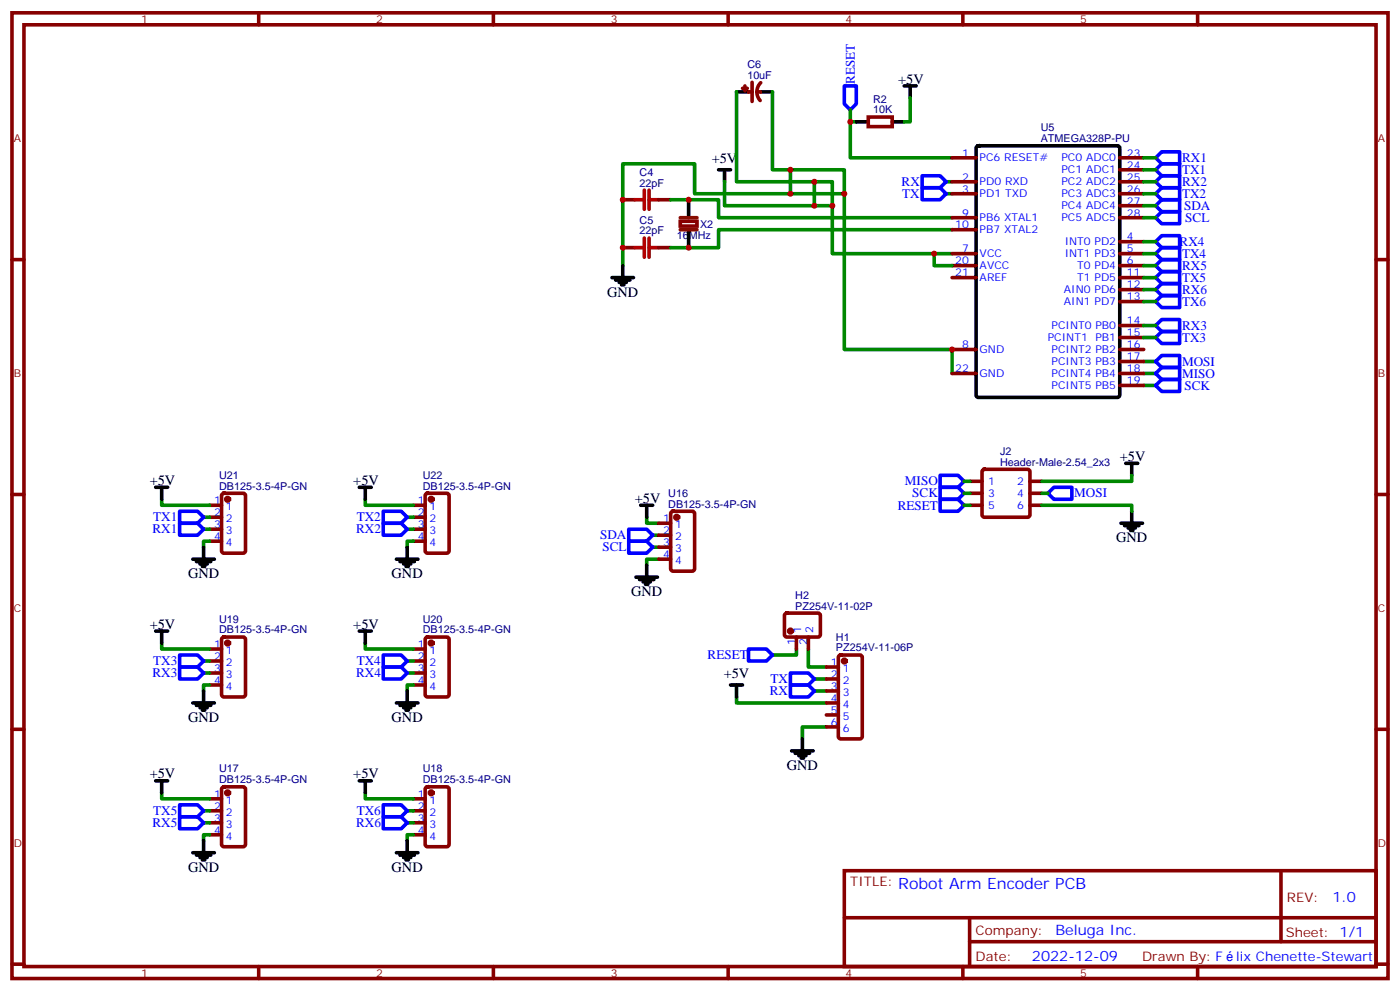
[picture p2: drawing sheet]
<svg xmlns="http://www.w3.org/2000/svg" width="412mm" height="292mm" viewBox="0 0 412 292" stroke-linecap="round" stroke-linejoin="round" font-family="sans-serif">
<g fill="none" stroke="#870000" stroke-width="1.1">
<path d="M3.5 3.8h405.4v284.3h-405.4zM7.1 7.3h398.2v277.3h-398.2zM76.2 3.8v3.5M145.3 3.8v3.5M214.5 3.8v3.5M283.6 3.8v3.5M352.8 3.8v3.5M218.7 26h1.4M219.4 25.3v1.4M220.5 27.1h1M221.5 24.2v5.7M223 27.1h1"/>
<path d="M224.1 24.4a3.8 3.8 0 0 0-.2 5.2M255.8 34.5h7v2.8h-7zM183.4 58.8h3.6M194 58.8h3.6M280.5 46.5h7M280.5 53.5h7M280.5 57h7M329.8 46.5h7.1M329.8 53.5h7.1M329.8 57h7.1M329.8 50h7.1M3.5 76.4h3.6"/>
<path d="M183.4 72.9h3.6M194 72.9h3.6M200.4 65.2h4.9v1.4h-4.9zM280.5 74.7h7M280.5 78.2h7M280.5 64.1h7M280.5 67.6h7M329.8 71.2h7.1M329.8 74.7h7.1M329.8 78.2h7.1M329.8 64.1h7.1M329.8 60.6h7.1"/>
<path d="M405.3 76.4h3.6M280.5 81.7h7M329.8 81.7h7.1M329.8 85.3h7.1M329.8 88.8h7.1M329.8 95.8h7.1M329.8 99.4h7.1M280.5 102.9h7M280.5 110h7M329.8 102.9h7.1M329.8 106.4h7.1M329.8 110h7.1"/>
<path d="M329.8 113.5h7.1M289.5 138.4l.5-.2h12.7l.5 .2 .2 .5v12.7l-.2 .5-.5 .2h-12.7l-.5-.2-.2-.5v-12.7zM3.5 145.6h3.6M61.7 148.8h3.6M61.7 152.3h3.6M61.7 155.8h3.6M61.7 159.3h3.6M65.5 145.4l.5-.2h5.6l.7 .5v16.5l-.4 .6-5.9 .1-.7-.5v-16.5zM121.7 148.8h3.5M121.7 152.3h3.5M121.7 155.8h3.5M121.7 159.3h3.5"/>
<path d="M125.5 145.4l.4-.2h5.7l.6 .5 .1 16.5-.5 .6-5.9 .1-.6-.5-.1-16.5zM194 154.1h3.6M194 157.6h3.6M197.8 150.7l.5-.2h5.6l.7 .5v16.5l-.5 .6-5.8 .1-.7-.5v-16.5zM285.8 148.8h3.5M285.8 141.7h3.5M285.8 145.2h3.5M303.4 148.8h3.5M303.4 141.7h3.5M303.4 145.2h3.5M405.3 145.6h3.6M194 161.1h3.6"/>
<path d="M194 164.6h3.6M61.7 191.1h3.6M61.7 194.6h3.6M61.7 198.2h3.6M65.5 187.8l.5-.2h5.6l.7 .4v16.5l-.4 .7h-5.9l-.7-.5v-16.4zM121.7 191.1h3.5M121.7 194.6h3.5M121.7 198.2h3.5M125.5 187.8l.4-.2h5.7l.6 .4 .1 16.5-.5 .7h-5.9l-.6-.5-.1-16.4zM231.3 180.7l.5-.2 9.4 .1 .5 .6-.1 5.9-.7 .5-9.4-.1-.4-.6v-5.7zM234.6 187.6v3.5M238.1 187.6v3.5"/>
<path d="M243.4 196.4h3.5M243.4 199.9h3.5M247.2 193.1l.4-.2h5.7l.6 .4 .1 23.6-.5 .6-5.9 .1-.6-.5-.1-23.5zM3.5 214.7h3.6M61.7 201.7h3.6M121.7 201.7h3.5M243.4 203.4h3.5M243.4 207h3.5M243.4 210.5h3.5M243.4 214h3.5M405.3 214.7h3.6M61.7 235.2h3.6"/>
<path d="M61.7 238.7h3.6M65.5 231.9l.5-.2h5.6l.7 .4v16.5l-.4 .7h-5.9l-.7-.5v-16.4zM121.7 235.2h3.5M121.7 238.7h3.5M125.5 231.9l.4-.2h5.7l.6 .4 .1 16.5-.5 .7h-5.9l-.6-.5-.1-16.4zM61.7 242.3h3.6M61.7 245.8h3.6M121.7 242.3h3.5M121.7 245.8h3.5M248.7 256.4h156.6v28.2h-156.6zM377.3 256.4v20.9M248.7 270.2h156.5"/>
<path d="M285.6 277.3h119.6M285.6 270.2v14.1M3.5 283.9h3.6M76.2 284.6v3.5M145.3 284.6v3.5M214.5 284.6v3.5M283.6 284.6v3.5M352.8 284.6v3.5M405.3 283.9h3.6"/>
</g>
<g fill="none" stroke="#008700" stroke-width="1.1">
<path d="M217 27.1v26.4h28.2v7.1M227.5 27.1v22.9h21.2v52.9h31.8v7.1M250.5 32.3v14.2h30M250.5 35.9h1.7M268.1 28.8v7.1h-1.8M197.6 58.8h14.1v5.3h68.8M213.4 53.5v7.1h31.8v14.1h35.3M232.8 50v7M239.9 53.5v7.1M248.7 57h-44.1v-8.8h-21.2v30M278.7 57h1.8M278.7 53.5h1.8"/>
<path d="M336.9 57h3.5M336.9 53.5h3.5M336.9 46.5h3.5M336.9 50h3.5M275.2 74.7v3.5h5.3M280.5 67.6h-68.8v5.3h-14.1M336.9 74.7h3.5M336.9 71.2h3.5M336.9 78.2h3.5M336.9 60.6h3.5M336.9 64.1h3.5M336.9 81.7h3.5"/>
<path d="M336.9 88.8h3.5M336.9 85.3h3.5M336.9 95.8h3.5M336.9 99.4h3.5M336.9 113.5h3.5M336.9 106.4h3.5M336.9 110h3.5M333.4 139.9v1.8h-26.5M47.6 147v1.8h14.1M60 152.3h1.7M60 155.8h1.7M61.7 159.3h-1.7v1.8"/>
<path d="M107.6 147v1.8h14.1M119.9 152.3h1.8M119.9 155.8h1.8M121.7 159.3h-1.8v1.8M190.5 152.3v1.8h3.5M192.3 157.6h1.7M284 145.2h1.8M284 141.7h1.8M284 148.8h1.8M306.9 148.8h26.5v1.7M306.9 145.2h1.8M192.3 161.1h1.7"/>
<path d="M194 164.6h-3.5v1.8M47.6 189.3v1.8h14.1M60 194.6h1.7M60 198.2h1.7M107.6 189.3v1.8h14.1M119.9 194.6h1.8M119.9 198.2h1.8M234.6 191.1v1.8h-7.1M238.1 191.1v5.3h5.3M239.9 199.9h3.5M61.7 201.7h-1.7v1.7M121.7 201.7h-1.8v1.7"/>
<path d="M217 205.2v1.8h26.4M239.9 203.4h3.5M243.4 214h-7v3.6M47.6 233.4v1.8h14.1M60 238.7h1.7M107.6 233.4v1.8h14.1M119.9 238.7h1.8M60 242.3h1.7M61.7 245.8h-1.7v1.7M119.9 242.3h1.8M121.7 245.8h-1.8v1.7"/>
</g>
<g fill="none" stroke="#00f" stroke-width="1.1">
<path d="M248.7 25.3h3.5v5.3l-1.7 1.7-1.8-1.7zM271.6 55.3h5.3l1.8 1.7-1.8 1.8h-5.3zM271.6 51.8h5.3l1.8 1.7-1.8 1.8h-5.3zM342.2 58.8h5.3v3.5h-5.3l-1.8-1.7zM342.2 44.7h5.3v3.5h-5.3l-1.8-1.7zM342.2 48.2h5.3v3.6h-5.3l-1.8-1.8zM342.2 51.8h5.3v3.5h-5.3l-1.8-1.8zM342.2 55.3h5.3v3.5h-5.3l-1.8-1.8zM342.2 62.3h5.3v3.6h-5.3l-1.8-1.8zM342.2 69.4h5.3v3.5h-5.3l-1.8-1.7zM342.2 72.9h5.3v3.5h-5.3l-1.8-1.7zM342.2 76.4h5.3v3.6h-5.3l-1.8-1.8z"/>
<path d="M342.2 80h5.3v3.5h-5.3l-1.8-1.8zM342.2 94.1h5.3v3.5h-5.3l-1.8-1.8zM342.2 97.6h5.3v3.5h-5.3l-1.8-1.7zM342.2 83.5h5.3v3.5h-5.3l-1.8-1.7zM342.2 87h5.3v3.6h-5.3l-1.8-1.8zM342.2 111.7h5.3v3.6h-5.3l-1.8-1.8zM342.2 108.2h5.3v3.5h-5.3l-1.8-1.7zM342.2 104.7h5.3v3.5h-5.3l-1.8-1.8zM276.9 139.9h5.3l1.8 1.8-1.8 1.8h-5.3zM52.9 150.5h5.3l1.8 1.8-1.8 1.8h-5.3zM52.9 154.1h5.3l1.8 1.7-1.8 1.8h-5.3zM112.9 150.5h5.3l1.7 1.8-1.7 1.8h-5.3z"/>
<path d="M112.9 154.1h5.3l1.7 1.7-1.7 1.8h-5.3zM185.2 155.8h5.3l1.8 1.8-1.8 1.7h-5.3zM185.2 159.3h5.3l1.8 1.8-1.8 1.8h-5.3zM276.9 143.5h5.3l1.8 1.7-1.8 1.8h-5.3zM276.9 147h5.3l1.8 1.8-1.8 1.7h-5.3zM310.4 143.5h5.3v3.5h-5.3l-1.7-1.8zM52.9 192.9h5.3l1.8 1.7-1.8 1.8h-5.3zM52.9 196.4h5.3l1.8 1.8-1.8 1.7h-5.3zM112.9 192.9h5.3l1.7 1.7-1.7 1.8h-5.3zM112.9 196.4h5.3l1.7 1.8-1.7 1.7h-5.3zM220.5 191.1h5.3l1.7 1.8-1.7 1.7h-5.3zM232.8 198.2h5.3l1.8 1.7-1.8 1.8h-5.3z"/>
<path d="M232.8 201.7h5.3l1.8 1.7-1.8 1.8h-5.3zM52.9 237h5.3l1.8 1.7-1.8 1.8h-5.3zM112.9 237h5.3l1.7 1.7-1.7 1.8h-5.3zM52.9 240.5h5.3l1.8 1.8-1.8 1.7h-5.3zM112.9 240.5h5.3l1.7 1.8-1.7 1.7h-5.3z"/>
</g>
<g fill="#870000" stroke="#870000" stroke-width="1.1">
<circle cx="232.8" cy="185.8" r=".53"/>
<circle cx="248.7" cy="194.6" r=".53"/>
<circle cx="199.3" cy="152.3" r=".53"/>
<circle cx="67" cy="233.4" r=".53"/>
<circle cx="127" cy="233.4" r=".53"/>
<circle cx="67" cy="189.3" r=".53"/>
<circle cx="127" cy="189.3" r=".53"/>
<circle cx="67" cy="147" r=".53"/>
<circle cx="127" cy="147" r=".53"/>
</g>
<g fill="none" stroke="#000" stroke-width="1.1">
<path d="M217 27.1h3.5M224 27.1h3.5M252.2 35.9h3.6M262.8 35.9h3.5M266.3 25.3h3.6M268.1 25.3v3.5M202.8 58.8v5.3M211.7 50h3.5M213.4 50v3.5M287.7 43.1l.5-.2h40.9l.7 .5v72.9l-.4 .7h-41.2l-.6-.4-.1-73zM183.4 78.2v3.5M202.8 67.6v5.3"/>
<path d="M180.3 81.7h6.3M181.3 82.4h4.3M182.4 83.1h2.1M183.1 83.9h.7M331.6 136.4h3.5M333.4 136.4v3.5M45.9 143.5h3.5M47.6 143.5v3.5M105.8 143.5h3.6M107.6 143.5v3.5M188.7 148.8h3.6M190.5 148.8v3.5"/>
<path d="M330.2 154.1h6.3M331.3 154.8h4.2M332.3 155.5h2.1M333 156.2h.7M333.4 150.5v3.6M56.8 164.6h6.3M57.9 165.3h4.2M58.9 166.1h2.1M59.6 166.8h.7M60 161.1v3.5M116.8 164.6h6.3M117.8 165.3h4.3"/>
<path d="M118.9 166.1h2.1M119.6 166.8h.7M119.9 161.1v3.5M187.3 169.9h6.4M188.4 170.6h4.2M189.4 171.3h2.2M190.1 172h.8M190.5 166.4v3.5M45.9 185.8h3.5M47.6 185.8v3.5M105.8 185.8h3.6M107.6 185.8v3.5"/>
<path d="M56.8 207h6.3M57.9 207.7h4.2M58.9 208.4h2.1M59.6 209.1h.7M60 203.4v3.6M116.8 207h6.3M117.8 207.7h4.3M118.9 208.4h2.1M119.6 209.1h.7M119.9 203.4v3.6M215.2 201.7h3.5M217 201.7v3.5"/>
<path d="M236.4 217.6v3.5M45.9 229.9h3.5M47.6 229.9v3.5M105.8 229.9h3.6M107.6 229.9v3.5M233.2 221.1h6.3M234.2 221.8h4.3M235.3 222.5h2.1M236 223.2h.7M56.8 251.1h6.3M57.9 251.8h4.2M58.9 252.5h2.1"/>
<path d="M59.6 253.2h.7M60 247.5v3.6M116.8 251.1h6.3M117.8 251.8h4.3M118.9 252.5h2.1M119.6 253.2h.7M119.9 247.5v3.6"/>
</g>
<path d="M200.4 64.1h4.9M200.4 67.6h4.9" fill="none" stroke="#871200" stroke-width="1.1"/>
<path d="M187 58.8h2.8M189.8 56v5.6M191.2 58.8h2.8M191.2 56v5.6M187 72.9h2.8M189.8 70.1v5.6M191.2 70.1v5.6M191.2 72.9h2.8" fill="none" stroke="#a10000" stroke-width="1.1"/>
<g fill="#c00">
<circle cx="250.5" cy="35.9" r=".88"/>
<circle cx="248.7" cy="57" r=".88"/>
<circle cx="245.2" cy="60.6" r=".88"/>
<circle cx="232.8" cy="57" r=".88"/>
<circle cx="232.8" cy="50" r=".88"/>
<circle cx="183.4" cy="72.9" r=".88"/>
<circle cx="183.4" cy="58.8" r=".88"/>
<circle cx="202.8" cy="58.8" r=".88"/>
<circle cx="202.8" cy="72.9" r=".88"/>
<circle cx="239.9" cy="60.6" r=".88"/>
<circle cx="239.9" cy="53.5" r=".88"/>
<circle cx="280.5" cy="102.9" r=".88"/>
<circle cx="275.2" cy="74.7" r=".88"/>
</g>
<text font-size="4.6" fill="#00f" x="264.6" y="261.7">Robot Arm Encoder PCB</text>
<g font-size="4.2">
<text x="264.6" y="24.6">+5V</text>
<text x="209.6" y="47.9">+5V</text>
<text x="178.9" y="87.4">GND</text>
<text x="329.8" y="135.7">+5V</text>
<text x="44.1" y="142.8">+5V</text>
<text x="104.1" y="142.8">+5V</text>
<text x="187" y="148.1">+5V</text>
<text x="328.8" y="159.7">GND</text>
<text x="55.4" y="170.3">GND</text>
<text x="115.4" y="170.3">GND</text>
<text x="185.9" y="175.6">GND</text>
<text x="44.1" y="185.1">+5V</text>
<text x="104.1" y="185.1">+5V</text>
<text x="213.2" y="199.6">+5V</text>
<text x="55.4" y="212.6">GND</text>
<text x="115.4" y="212.6">GND</text>
<text x="231.8" y="226.7">GND</text>
<text x="44.1" y="229.2">+5V</text>
<text x="104.1" y="229.2">+5V</text>
<text x="55.4" y="256.7">GND</text>
<text x="115.4" y="256.7">GND</text>
</g>
<g font-size="4.2" fill="#00f">
<text x="392.5" y="265.6">1.0</text>
<text x="310.9" y="275.2">Beluga Inc.</text>
<text x="304" y="283">2022-12-09</text>
</g>
<g font-size="3.9" fill="#00f">
<text x="251.8" y="24.7" transform="rotate(-90 251.8 24.7)">RESET</text>
<text x="348.2" y="47.7">RX1</text>
<text x="348.2" y="51.2">TX1</text>
<text x="265.6" y="54.8">RX</text>
<text x="265.8" y="58.3">TX</text>
<text x="348.2" y="54.8">RX2</text>
<text x="348.2" y="58.3">TX2</text>
<text x="348.8" y="61.8">SDA</text>
<text x="349.2" y="65.4">SCL</text>
<text x="347.5" y="72.4">RX4</text>
<text x="348.2" y="75.9">TX4</text>
<text x="348.2" y="79.5">RX5</text>
<text x="348.2" y="83">TX5</text>
<text x="348.2" y="86.5">RX6</text>
<text x="348.2" y="90">TX6</text>
<text x="348.2" y="97.1">RX3</text>
<text x="348.2" y="100.6">TX3</text>
<text x="348.2" y="107.7">MOSI</text>
<text x="348.2" y="111.2">MISO</text>
<text x="348.9" y="114.8">SCK</text>
<text x="266.6" y="142.9">MISO</text>
<text x="268.7" y="146.5">SCK</text>
<text x="316.4" y="146.4">MOSI</text>
<text x="45.1" y="153.5">TX1</text>
<text x="105.1" y="153.5">TX2</text>
<text x="264.4" y="150">RESET</text>
<text x="44.9" y="157.1">RX1</text>
<text x="104.9" y="157.1">RX2</text>
<text x="176.8" y="158.8">SDA</text>
<text x="177.4" y="162.4">SCL</text>
<text x="45.1" y="195.9">TX3</text>
<text x="105.1" y="195.9">TX4</text>
<text x="208.4" y="194">RESET</text>
<text x="44.9" y="199.4">RX3</text>
<text x="104.9" y="199.4">RX4</text>
<text x="227" y="201.2">TX</text>
<text x="226.8" y="204.7">RX</text>
<text x="45.1" y="240">TX5</text>
<text x="105.1" y="240">TX6</text>
<text x="44.9" y="243.5">RX5</text>
<text x="104.9" y="243.5">RX6</text>
<text x="364.2" y="282.8">lix Chenette-Stewart</text>
</g>
<g font-size="3.9" fill="#800">
<text x="250.5" y="260.9">TITLE:</text>
<text x="379.1" y="265.6">REV:</text>
<text x="287.4" y="275.1">Company:</text>
<text x="378.7" y="275.8">Sheet: 1/1</text>
<text x="287.4" y="282.8">Date:</text>
<text x="336.4" y="282.9">Drawn By: F</text>
</g>
<g font-size="3.2" fill="#800">
<text x="41.6" y="6.8">1</text>
<text x="110.8" y="6.8">2</text>
<text x="179.9" y="6.8">3</text>
<text x="249.1" y="6.8">4</text>
<text x="318.2" y="6.8">5</text>
<text x="4.1" y="41.9">A</text>
<text x="405.9" y="41.9">A</text>
<text x="4.1" y="111">B</text>
<text x="405.9" y="111">B</text>
<text x="4.1" y="180.2">C</text>
<text x="405.9" y="180.2">C</text>
<text x="4.1" y="249.3">D</text>
<text x="405.9" y="249.3">D</text>
<text x="41.6" y="287.6">1</text>
<text x="110.8" y="287.6">2</text>
<text x="179.9" y="287.6">3</text>
<text x="249.1" y="287.6">4</text>
<text x="318.2" y="287.6">5</text>
</g>
<g font-size="3.2" fill="#000080">
<text x="220.1" y="23.2">10uF</text>
<text x="220.1" y="20">C6</text>
<text x="257.2" y="33.4">10K</text>
<text x="257.2" y="30.2">R2</text>
<text x="306.6" y="41.9">ATMEGA328P-PU</text>
<text x="306.6" y="38.7">U5</text>
<text x="188.4" y="51.8">C4</text>
<text x="188.4" y="54.9">22pF</text>
<text x="188.4" y="65.9">C5</text>
<text x="188.4" y="69">22pF</text>
<text x="199.4" y="70.5">16MHz</text>
<text x="206.2" y="67">X2</text>
<text x="294.6" y="137.1">Header-Male-2.54_2x3</text>
<text x="294.6" y="133.9">J2</text>
<text x="64.6" y="141">U21</text>
<text x="124.5" y="141">U22</text>
<text x="64.6" y="144.2">DB125-3.5-4P-GN</text>
<text x="124.5" y="144.2">DB125-3.5-4P-GN</text>
<text x="196.9" y="149.5">DB125-3.5-4P-GN</text>
<text x="196.9" y="146.3">U16</text>
<text x="234.3" y="179.5">PZ254V-11-02P</text>
<text x="234.3" y="176.2">H2</text>
<text x="64.6" y="183.3">U19</text>
<text x="124.5" y="183.3">U20</text>
<text x="64.6" y="186.5">DB125-3.5-4P-GN</text>
<text x="124.5" y="186.5">DB125-3.5-4P-GN</text>
<text x="246.2" y="191.8">PZ254V-11-06P</text>
<text x="246.3" y="188.6">H1</text>
<text x="64.6" y="227.4">U17</text>
<text x="124.5" y="227.4">U18</text>
<text x="64.6" y="230.6">DB125-3.5-4P-GN</text>
<text x="124.5" y="230.6">DB125-3.5-4P-GN</text>
</g>
<g font-size="3.2" fill="#00f">
<text x="283.4" y="46.1">1</text>
<text x="288.6" y="47.5">PC6 RESET#</text>
<text x="312.7" y="47.5">PC0 ADC0</text>
<text x="332" y="46.1">23</text>
<text x="283.4" y="53.2">2</text>
<text x="312.7" y="51">PC1 ADC1</text>
<text x="332" y="49.6">24</text>
<text x="332" y="53.2">25</text>
<text x="283.4" y="56.7">3</text>
<text x="288.6" y="54.6">PD0 RXD</text>
<text x="288.6" y="58.1">PD1 TXD</text>
<text x="312.7" y="54.6">PC2 ADC2</text>
<text x="312.7" y="58.1">PC3 ADC3</text>
<text x="332" y="56.7">26</text>
<text x="283.4" y="63.7">9</text>
<text x="288.6" y="65.2">PB6 XTAL1</text>
<text x="312.7" y="61.6">PC4 ADC4</text>
<text x="312.7" y="65.2">PC5 ADC5</text>
<text x="332" y="60.2">27</text>
<text x="332" y="63.7">28</text>
<text x="281.4" y="67.3">10</text>
<text x="288.6" y="68.7">PB7 XTAL2</text>
<text x="332" y="70.8">4</text>
<text x="281.4" y="77.9">20</text>
<text x="283.4" y="74.3">7</text>
<text x="288.6" y="75.7">VCC</text>
<text x="313.6" y="72.2">INT0 PD2</text>
<text x="313.6" y="75.7">INT1 PD3</text>
<text x="332" y="74.3">5</text>
<text x="332" y="77.9">6</text>
<text x="281.4" y="81.4">21</text>
<text x="288.6" y="79.3">AVCC</text>
<text x="288.6" y="82.8">AREF</text>
<text x="317.3" y="79.3">T0 PD4</text>
<text x="317.3" y="82.8">T1 PD5</text>
<text x="332" y="81.4">11</text>
<text x="313.4" y="86.3">AIN0 PD6</text>
<text x="313.4" y="89.9">AIN1 PD7</text>
<text x="332" y="84.9">12</text>
<text x="332" y="88.4">13</text>
<text x="332" y="95.5">14</text>
<text x="308.6" y="100.4">PCINT1</text>
<text x="309.8" y="96.9">PCINT0 PB0</text>
<text x="322.7" y="100.4">PB1</text>
<text x="332" y="99">15</text>
<text x="283.4" y="102.6">8</text>
<text x="288.6" y="104">GND</text>
<text x="309.8" y="104">PCINT2 PB2</text>
<text x="309.8" y="107.5">PCINT3 PB3</text>
<text x="332" y="102.6">16</text>
<text x="332" y="106.1">17</text>
<text x="281.4" y="109.6">22</text>
<text x="288.6" y="111">GND</text>
<text x="309.8" y="111">PCINT4 PB4</text>
<text x="332" y="109.6">18</text>
<text x="332" y="113.1">19</text>
<text x="309.8" y="114.5">PCINT5 PB5</text>
<text x="291" y="142.8">1</text>
<text x="299.6" y="142.8">2</text>
<text x="63.1" y="148.4">1</text>
<text x="123" y="148.4">1</text>
<text x="291" y="146.3">3</text>
<text x="291" y="149.8">5</text>
<text x="299.6" y="146.3">4</text>
<text x="299.6" y="149.8">6</text>
<text x="63.1" y="151.9">2</text>
<text x="63.1" y="155.5">3</text>
<text x="66.6" y="150.2">1</text>
<text x="66.6" y="153.7">2</text>
<text x="123" y="151.9">2</text>
<text x="123" y="155.5">3</text>
<text x="126.5" y="150.2">1</text>
<text x="126.5" y="153.7">2</text>
<text x="195.4" y="153.7">1</text>
<text x="198.9" y="155.5">1</text>
<text x="63.1" y="159">4</text>
<text x="66.6" y="157.2">3</text>
<text x="66.6" y="160.8">4</text>
<text x="123" y="159">4</text>
<text x="126.5" y="157.2">3</text>
<text x="126.5" y="160.8">4</text>
<text x="195.4" y="157.2">2</text>
<text x="195.4" y="160.8">3</text>
<text x="198.9" y="159">2</text>
<text x="195.4" y="164.3">4</text>
<text x="198.9" y="162.5">3</text>
<text x="198.9" y="166.1">4</text>
<text x="63.1" y="190.7">1</text>
<text x="123" y="190.7">1</text>
<text x="234.2" y="189.8" transform="rotate(-90 234.2 189.8)">1</text>
<text x="236" y="186.3" transform="rotate(-90 236 186.3)">1</text>
<text x="237.8" y="189.8" transform="rotate(-90 237.8 189.8)">2</text>
<text x="239.5" y="186.3" transform="rotate(-90 239.5 186.3)">2</text>
<text x="63.1" y="194.3">2</text>
<text x="63.1" y="197.8">3</text>
<text x="66.6" y="192.5">1</text>
<text x="66.6" y="196">2</text>
<text x="123" y="194.3">2</text>
<text x="123" y="197.8">3</text>
<text x="126.5" y="192.5">1</text>
<text x="126.5" y="196">2</text>
<text x="244.8" y="196">1</text>
<text x="248.2" y="197.8">1</text>
<text x="63.1" y="201.3">4</text>
<text x="66.6" y="199.6">3</text>
<text x="66.6" y="203.1">4</text>
<text x="123" y="201.3">4</text>
<text x="126.5" y="199.6">3</text>
<text x="126.5" y="203.1">4</text>
<text x="244.8" y="199.6">2</text>
<text x="244.8" y="203.1">3</text>
<text x="248.2" y="201.3">2</text>
<text x="244.8" y="206.6">4</text>
<text x="248.2" y="204.9">3</text>
<text x="248.2" y="208.4">4</text>
<text x="244.8" y="210.1">5</text>
<text x="244.8" y="213.7">6</text>
<text x="248.2" y="211.9">5</text>
<text x="248.2" y="215.4">6</text>
<text x="63.1" y="234.8">1</text>
<text x="63.1" y="238.4">2</text>
<text x="66.6" y="236.6">1</text>
<text x="123" y="234.8">1</text>
<text x="123" y="238.4">2</text>
<text x="126.5" y="236.6">1</text>
<text x="63.1" y="241.9">3</text>
<text x="63.1" y="245.4">4</text>
<text x="66.6" y="240.1">2</text>
<text x="66.6" y="243.7">3</text>
<text x="123" y="241.9">3</text>
<text x="123" y="245.4">4</text>
<text x="126.5" y="240.1">2</text>
<text x="126.5" y="243.7">3</text>
<text x="66.6" y="247.2">4</text>
<text x="126.5" y="247.2">4</text>
</g>
</svg>
